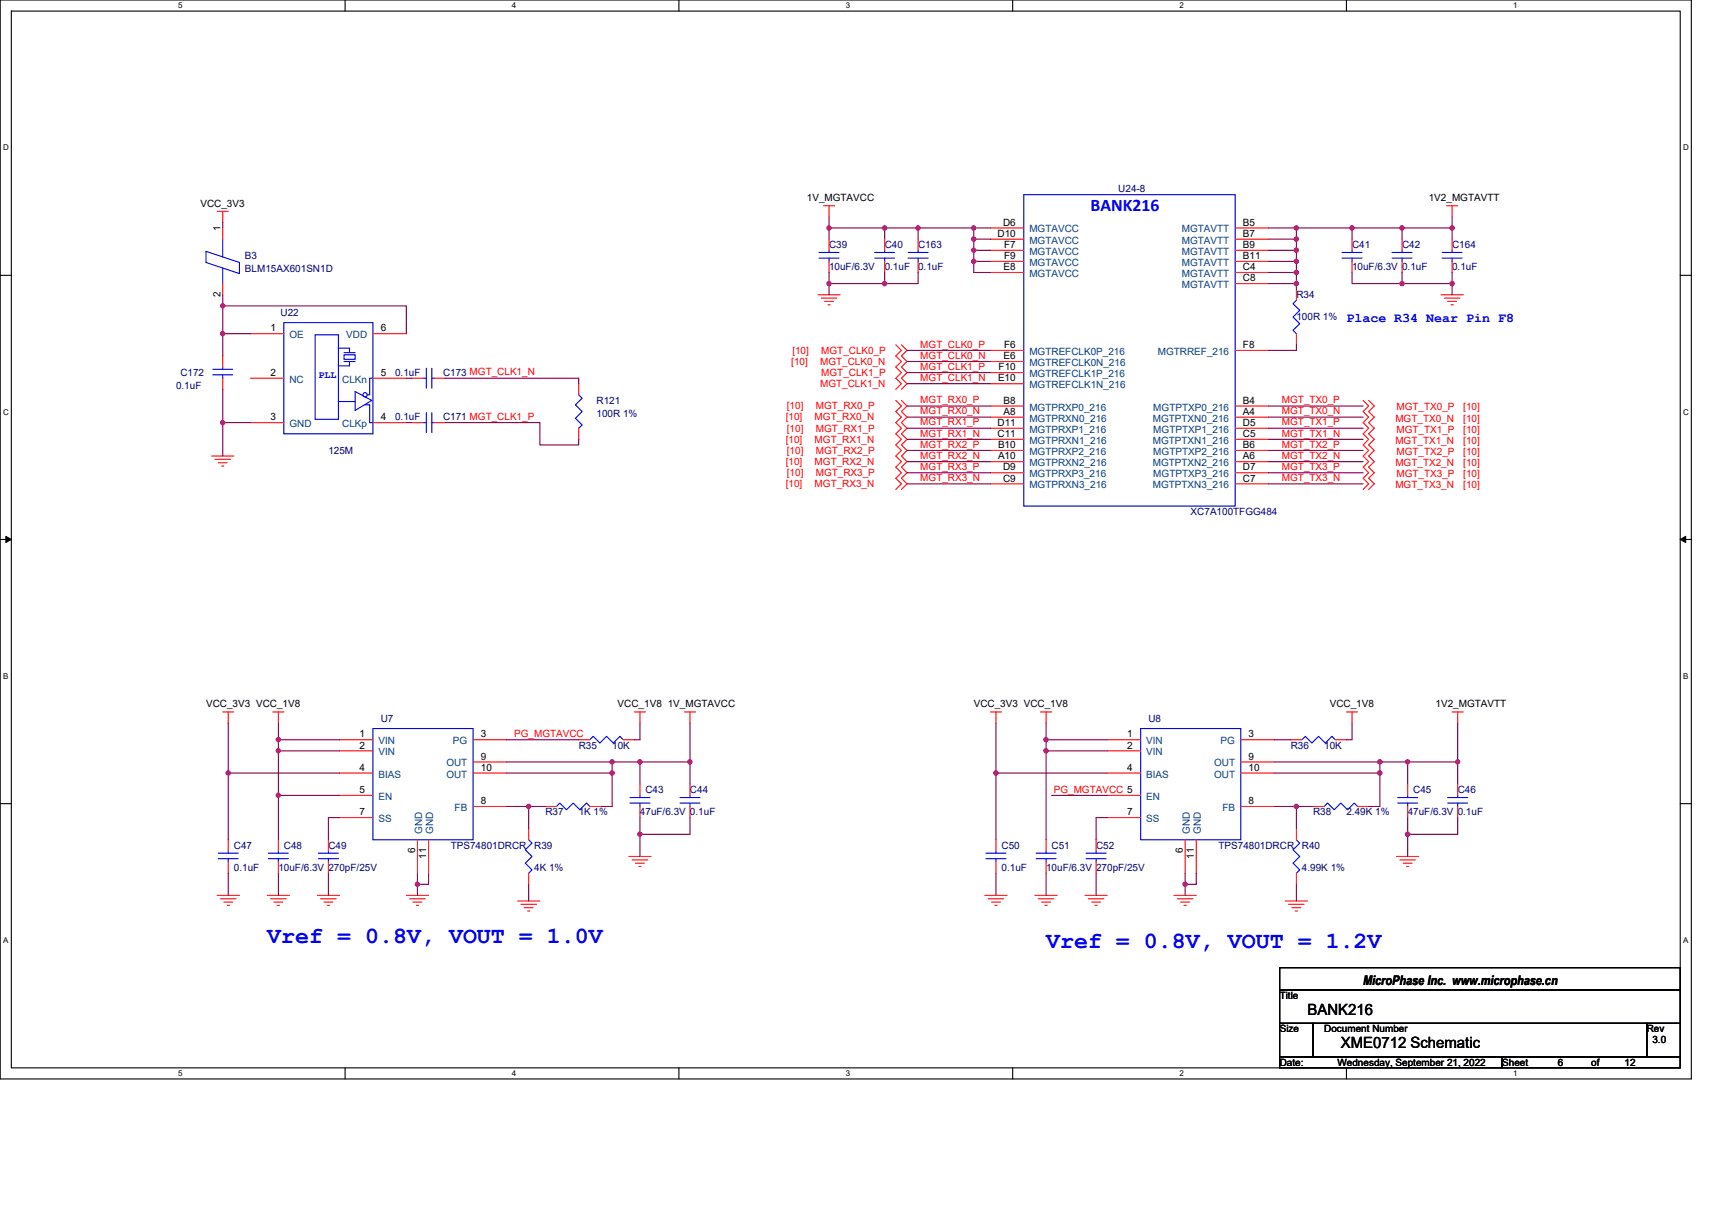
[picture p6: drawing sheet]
<svg xmlns="http://www.w3.org/2000/svg" width="297mm" height="210mm" viewBox="0 0 297 210" stroke-linecap="round" stroke-linejoin="round" font-family="sans-serif">
<path d="M0 0h293.5v187.2h-293.5zM2 1.9h289.5v183.4h-289.5z" fill="none" stroke="#000" stroke-width=".19"/>
<g fill="#fff">
<path d="M30.9 .2h.8v1.6h-.8z"/>
<path d="M30.9 185.5h.8v1.6h-.8z"/>
</g>
<path d="M59.9 0v1.9M59.9 185.3v1.9" fill="none" stroke="#000" stroke-width=".19"/>
<g fill="#fff">
<path d="M88.8 .2h.8v1.6h-.8z"/>
<path d="M88.8 185.5h.8v1.6h-.8z"/>
</g>
<path d="M117.8 0v1.9M117.8 185.3v1.9" fill="none" stroke="#000" stroke-width=".19"/>
<g fill="#fff">
<path d="M146.7 .2h.8v1.6h-.8z"/>
<path d="M146.7 185.5h.8v1.6h-.8z"/>
</g>
<path d="M175.7 0v1.9M175.7 185.3v1.9" fill="none" stroke="#000" stroke-width=".19"/>
<g fill="#fff">
<path d="M204.7 .2h.7v1.6h-.7z"/>
<path d="M204.7 185.5h.7v1.6h-.7z"/>
</g>
<path d="M233.6 0v1.9M233.6 185.3v1.9" fill="none" stroke="#000" stroke-width=".19"/>
<g fill="#fff">
<path d="M262.6 .2h.7v1.6h-.7z"/>
<path d="M262.6 185.5h.7v1.6h-.7z"/>
<path d="M.5 24.8h1v1.6h-1z"/>
<path d="M292 24.8h1v1.6h-1z"/>
<path d="M.5 70.7h1v1.5h-1z"/>
<path d="M292 70.7h1v1.5h-1z"/>
</g>
<path d="M0 47.8h2M291.5 47.8h2" fill="none" stroke="#000" stroke-width=".19"/>
<g fill="#fff">
<path d="M.5 116.5h.9v1.6h-.9z"/>
<path d="M292 116.5h.9v1.6h-.9z"/>
</g>
<path d="M0 93.6h2M291.5 93.6h2" fill="none" stroke="#000" stroke-width=".19"/>
<path d="M1 93.1l1 .5-1 .5zM291.5 93.6l1-.5v1z" fill="#000" stroke="#000" stroke-width=".17"/>
<g fill="#fff">
<path d="M.5 162.4h.9v1.5h-.9z"/>
<path d="M292 162.4h.9v1.5h-.9z"/>
</g>
<path d="M0 139.5h2M291.5 139.5h2M222 167.9h69.5v3.9h-69.5zM222 171.8h69.5v5.8h-69.5zM222 177.6h5.8v5.8h-5.8zM227.8 177.6h57.9v5.8h-57.9zM285.7 177.6h5.8v5.8h-5.8zM222 183.4h38.6v1.9h-38.6zM260.6 183.4h30.9v1.9h-30.9z" fill="none" stroke="#000" stroke-width=".19"/>
<g fill="none" stroke="#f00" stroke-width=".19">
<path d="M37.7 36.7h1.9M38.6 39.6v1.9M38.6 36.7v1.9M142.9 35.7h1.9M143.8 35.7v1.9M171.8 39.6h5.8M214.3 39.6h5.8M251 35.7h1.9M251.9 35.7v1.9M38.6 49.2v2M43.5 57.9h5.8M64.7 57.9h5.8"/>
<path d="M141.9 51.2h3.9M142.5 51.7h2.7M143.1 52.3h1.5M143.7 52.9h.3M143.8 41.5v1.9M143.8 45.4v1.9M153.5 41.5v1.9M153.5 45.4v1.9M155.4 59.8l1 1-1 1 1 .9-1 1 1 1-1 .9 1 1-1 1M156.4 59.8l1 1-1 1 1 .9-1 1 1 1-1 .9 1 1-1 1M159.3 41.5v1.9M159.3 45.4v1.9"/>
<path d="M171.8 41.5h5.8M171.8 43.4h5.8M171.8 45.4h5.8M171.8 47.3h5.8M214.3 41.5h5.8M214.3 43.4h5.8M214.3 45.4h5.8M214.3 47.3h5.8M214.3 49.2h5.8M224.9 57.9v1.9M224.9 50.2v1.9M234.6 41.5v1.9"/>
<path d="M234.6 45.4v1.9M243.3 41.5v1.9M243.3 45.4v1.9M250 51.2h3.9M250.6 51.7h2.7M251.2 52.3h1.5M251.8 52.9h.4M251.9 41.5v1.9M251.9 45.4v1.9M36.7 79.1h3.9M37.3 79.7h2.7M38.6 61.8v1.9"/>
<path d="M38.6 65.6v2M43.5 65.6h5.8M43.5 73.3h5.8M64.7 73.3h5.8M64.7 65.6h5.8M71.5 73.3h1.9M71.5 65.6h1.9M75.3 73.3h2M75.3 65.6h2M100.4 66.6v1.9M100.4 74.3v1.9M155.4 69.5l1 1-1 .9 1 1-1 .9 1 1-1 1 1 .9-1 1 1 1-1 .9 1 1-1 1 1 .9-1 1 1 1-1 .9"/>
<path d="M156.4 69.5l1 1-1 .9 1 1-1 .9 1 1-1 1 1 .9-1 1 1 1-1 .9 1 1-1 1 1 .9-1 1 1 1-1 .9M171.8 60.8h5.8M171.8 62.7h5.8M171.8 64.7h5.8M171.8 66.6h5.8M171.8 70.5h5.8M171.8 72.4h5.8M171.8 74.3h5.8M171.8 76.2h5.8M171.8 78.2h5.8M214.3 78.2h5.8M214.3 60.8h5.8"/>
<path d="M214.3 74.3h5.8M214.3 76.2h5.8M214.3 70.5h5.8M214.3 72.4h5.8M236.5 69.5l1 1-1 .9 1 1-1 .9 1 1-1 1 1 .9-1 1 1 1-1 .9 1 1-1 1 1 .9-1 1 1 1-1 .9M237.5 69.5l.9 1-.9 .9 .9 1-.9 .9 .9 1-.9 1 .9 .9-.9 1 .9 1-.9 .9 .9 1-.9 1 .9 .9-.9 1 .9 1-.9 .9M37.9 80.3h1.5M38.5 80.9h.3M171.8 80.1h5.8M171.8 82h5.8M171.8 84h5.8M214.3 82h5.8"/>
<path d="M214.3 80.1h5.8M214.3 84h5.8M38.6 123.5h2M39.6 123.5v2M47.3 123.5h2M48.3 123.5v2M58.9 128.4h5.8M58.9 130.3h5.8M58.9 134.2h5.8M58.9 138h5.8M82.1 140h5.8M82.1 132.2h5.8"/>
<path d="M82.1 134.2h5.8M82.1 128.4h5.8M94.6 140h2M100.4 128.4h1.9M102.3 140h2M108.1 128.4h2M110.1 123.5h1.9M111 123.5v2M111 136.1v1.9M111 140v1.9M118.8 123.5h1.9M119.7 123.5v2"/>
<path d="M119.7 136.1v1.9M119.7 140v1.9M171.8 123.5h2M172.8 123.5v2M180.5 123.5h2M181.5 123.5v2M192.1 128.4h5.8M192.1 130.3h5.8M192.1 134.2h5.8M192.1 138h5.8M215.3 140h5.8M215.3 132.2h5.8"/>
<path d="M215.3 134.2h5.8M215.3 128.4h5.8M224 128.4h1.9M227.8 140h2M231.7 128.4h1.9M233.6 123.5h1.9M234.6 123.5v2M235.5 140h2M244.2 136.1v1.9M244.2 140v1.9M251.9 123.5h2M252.9 123.5v2"/>
<path d="M252.9 136.1v1.9M252.9 140v1.9M37.7 155.4h3.8M38.3 156h2.7M38.8 156.5h1.6M39.4 157.1h.4M39.6 145.7v2M39.6 149.6v1.9M46.4 155.4h3.8M46.9 156h2.8M47.5 156.5h1.6M48.1 157.1h.4"/>
<path d="M48.3 145.7v2M48.3 149.6v1.9M55.1 155.4h3.8M55.6 156h2.7M56.2 156.5h1.6M56.8 157.1h.4M57 145.7v2M57 149.6v1.9M58.9 141.9h5.8M70.5 155.4h3.9M71.1 156h2.7M71.6 156.5h1.6"/>
<path d="M72.2 157.1h.4M72.4 145.7v5.8M74.4 145.7v5.8M89.8 156.4h3.9M90.4 156.9h2.7M90.9 157.5h1.6M91.5 158.1h.4M91.7 143.8v1.9M91.7 151.5v2M109.1 148.6h3.9M109.7 149.2h2.7M110.3 149.8h1.5"/>
<path d="M110.8 150.4h.4M170.9 155.4h3.8M171.4 156h2.8M172 156.5h1.6M172.6 157.1h.4M172.8 145.7v2M172.8 149.6v1.9M179.6 155.4h3.8M180.1 156h2.7M180.7 156.5h1.6M181.3 157.1h.4M181.5 145.7v2"/>
<path d="M181.5 149.6v1.9M188.3 155.4h3.8M188.8 156h2.7M189.4 156.5h1.5M190 157.1h.4M190.2 145.7v2M190.2 149.6v1.9M192.1 141.9h5.8M203.7 155.4h3.9M204.3 156h2.7M204.8 156.5h1.6M205.4 157.1h.4"/>
<path d="M205.6 145.7v5.8M207.6 145.7v5.8M223 156.4h3.9M223.6 156.9h2.7M224.2 157.5h1.5M224.7 158.1h.4M224.9 143.8v1.9M224.9 151.5v2M242.3 148.6h3.9M242.9 149.2h2.7M243.5 149.8h1.5M244 150.4h.4"/>
</g>
<g fill="none" stroke="#00f" stroke-width=".19">
<path d="M177.6 33.8h36.7v54h-36.7zM35.7 43.6l5.8 2v1.9l-5.8-1.9zM38.6 41.5v3.1M38.6 46.5v2.7M49.3 56h15.4v19.3h-15.4zM54.7 58.1h4v14.7h-4zM142.1 44.8h3.5M142.1 43.8h3.5M143.8 43.4v.4M143.8 44.8v.6M151.8 44.8h3.4M151.8 43.8h3.4"/>
<path d="M153.5 43.4v.4M153.5 44.8v.6M157.6 44.8h3.4M157.6 43.8h3.4M159.3 43.4v.4M159.3 44.8v.6M224.9 52.1l-.6 .6 1.2 1.1-1.2 1.2 1.2 1.2-1.2 1.1 .6 .6M232.9 44.8h3.4M232.9 43.8h3.4M234.6 43.4v.4M234.6 44.8v.6M241.5 44.8h3.5"/>
<path d="M241.5 43.8h3.5M243.3 43.4v.4M243.3 44.8v.6M250.2 44.8h3.5M250.2 43.8h3.5M251.9 43.4v.4M251.9 44.8v.6M36.9 65h3.5M36.9 64.1h3.5M38.6 63.7v.4M38.6 65v.6M58.7 60.4h1.9v.8"/>
<path d="M58.7 69.7h2.9M59.7 61.6h1.9v.8h-1.9zM59.7 61.2h1.9M59.7 62.7h1.9M60.6 62.7v.8h-1.9M61.6 67.9l2.9 1.6-2.9 1.7zM63.3 70.3h.8v3h.6M64.7 65.6h-.6v2.9h-.4M73.4 73.3h.6M73.4 65.6h.6M74 71.6v3.5M74 63.9v3.5"/>
<path d="M74.9 73.3h.4M74.9 65.6h.4M74.9 71.6v3.5M74.9 63.9v3.5M100.4 68.5l.6 .6-1.2 1.2 1.2 1.1-1.2 1.2 1.2 1.1-.6 .6M64.7 126.4h17.4v19.3h-17.4zM96.6 140l.5-.6 1.2 1.1 1.2-1.1 1.1 1.1 1.2-1.1 .5 .6M102.3 128.4l.6-.6 1.2 1.1 1.1-1.1 1.2 1.1 1.2-1.1 .5 .6M109.3 139.4h3.5M109.3 138.4h3.5M111 138v.4M111 139.4v.6"/>
<path d="M118 139.4h3.5M118 138.4h3.5M119.7 138v.4M119.7 139.4v.6M197.9 126.4h17.4v19.3h-17.4zM225.9 128.4l.6-.6 1.1 1.1 1.2-1.1 1.2 1.1 1.1-1.1 .6 .6M229.8 140l.5-.6 1.2 1.1 1.1-1.1 1.2 1.1 1.2-1.1 .5 .6M242.5 139.4h3.5M242.5 138.4h3.5M244.2 138v.4M244.2 139.4v.6M251.2 139.4h3.5"/>
<path d="M251.2 138.4h3.5M252.9 138v.4M252.9 139.4v.6M37.9 149h3.4M37.9 148.1h3.4M39.6 147.7v.4M39.6 149v.6M46.6 149h3.4M46.6 148.1h3.4M48.3 147.7v.4M48.3 149v.6M55.2 149h3.5"/>
<path d="M55.2 148.1h3.5M57 147.7v.4M57 149v.6M91.7 145.7l.6 .6-1.2 1.2 1.2 1.1-1.2 1.2 1.2 1.2-.6 .5M171.1 149h3.4M171.1 148.1h3.4M172.8 147.7v.4M172.8 149v.6M179.8 149h3.4M179.8 148.1h3.4M181.5 147.7v.4M181.5 149v.6"/>
<path d="M188.4 149h3.5M188.4 148.1h3.5M190.2 147.7v.4M190.2 149v.6M224.9 145.7l.6 .6-1.2 1.2 1.2 1.1-1.2 1.2 1.2 1.2-.6 .5"/>
<circle cx="63.3" cy="68.5" r=".38"/>
</g>
<g fill="none" stroke="#800040" stroke-width=".19">
<path d="M38.6 38.6v1M143.8 37.6v2M143.8 39.6v1.9M143.8 39.6h9.7M153.5 39.6v1.9M153.5 39.6h5.8M159.3 39.6v1.9M159.3 39.6h9.6M168.9 39.6v1.9M168.9 39.6h2.9M220.1 39.6h4.8M224.9 39.6h9.7"/>
<path d="M224.9 39.6v1.9M234.6 39.6v1.9M234.6 39.6h8.7M243.3 39.6v1.9M243.3 39.6h8.6M251.9 37.6v2M251.9 39.6v1.9M38.6 51.2v1.9M38.6 53.1v4.8M38.6 57.9v3.9M38.6 57.9h4.9M38.6 53.1h31.9v4.8"/>
<path d="M143.8 49.2h9.7M143.8 49.2v2M143.8 47.3v1.9M153.5 47.3v1.9M159.3 47.3v1.9h-5.8M168.9 45.4v1.9h2.9M168.9 41.5v1.9M168.9 43.4v2M168.9 41.5h2.9M168.9 43.4h2.9M168.9 45.4h2.9M220.1 41.5h4.8"/>
<path d="M220.1 43.4h4.8M220.1 45.4h4.8M220.1 49.2h4.8M220.1 47.3h4.8M224.9 41.5v1.9M224.9 43.4v2M224.9 45.4v1.9M224.9 47.3v1.9M224.9 49.2v1M224.9 59.8v1h-4.8M234.6 47.3v1.9h8.7M243.3 47.3v1.9"/>
<path d="M243.3 49.2h8.6M251.9 49.2v2M251.9 47.3v1.9M38.6 67.6v5.7M38.6 73.3v5.8M38.6 73.3h4.9M70.5 65.6h1M70.5 73.3h1M77.3 65.6h23.1v1M77.3 73.3h16.4v3.9h6.7v-1M157.4 70.5h14.4M157.4 74.3h14.4"/>
<path d="M157.4 76.2h14.4M157.4 72.4h14.4M157.4 78.2h14.4M157.4 60.8h14.4M157.4 64.7h14.4M157.4 66.6h14.4M157.4 62.7h14.4M220.1 70.5h16.4M220.1 74.3h16.4M220.1 76.2h16.4M220.1 72.4h16.4M220.1 78.2h16.4"/>
<path d="M157.4 80.1h14.4M157.4 82h14.4M157.4 84h14.4M220.1 80.1h16.4M220.1 82h16.4M220.1 84h16.4M39.6 125.5v8.7h19.3M39.6 134.2v11.5M48.3 128.4v1.9h10.6M48.3 130.3v7.7h10.6M48.3 125.5v2.9M48.3 138v7.7"/>
<path d="M48.3 128.4h10.6M87.9 128.4h12.5M87.9 140h6.7M87.9 132.2h18.3M87.9 134.2h18.3M91.7 140v3.8M106.2 132.2h4.8M106.2 132.2v2M106.2 134.2v5.8h-1.9M111 132.2v3.9M111 125.5v2.9h-.9M111 132.2h8.7"/>
<path d="M119.7 125.5v6.7M119.7 132.2v3.9M172.8 125.5v8.7h19.3M172.8 134.2v11.5M181.5 125.5v4.8M181.5 130.3v15.4M181.5 130.3h10.6M181.5 128.4h10.6M182.5 138h9.6M221.1 134.2h18.3M221.1 140h6.7M221.1 132.2h18.3"/>
<path d="M221.1 128.4h2.9M224.9 140v3.8M234.6 125.5v2.9h-1M239.4 132.2h4.8M239.4 132.2v2M239.4 134.2v5.8h-1.9M244.2 132.2h8.7M244.2 132.2v3.9M252.9 125.5v6.7M252.9 132.2v3.9M39.6 151.5v3.9M48.3 151.5v3.9"/>
<path d="M57 151.5v3.9M58.9 141.9h-1.9v3.8M72.4 151.5v2M72.4 153.5v1.9M74.4 151.5v2h-2M91.7 153.5v2.9M111 141.9v2.9M111 144.8v3.8M119.7 141.9v2.9h-8.7M172.8 151.5v3.9M181.5 151.5v3.9M190.2 151.5v3.9"/>
<path d="M192.1 141.9h-1.9v3.8M205.6 153.5v1.9M205.6 151.5v2M207.6 151.5v2h-2M224.9 153.5v2.9M244.2 144.8v3.8M244.2 141.9v2.9M252.9 141.9v2.9h-8.7"/>
</g>
<g fill="#f0f" stroke="#f0f" stroke-width=".19">
<circle cx="72.4" cy="153.4" r=".38"/>
<circle cx="48.3" cy="130.3" r=".38"/>
<circle cx="91.7" cy="139.9" r=".38"/>
<circle cx="106.2" cy="132.2" r=".38"/>
<circle cx="106.2" cy="134.1" r=".38"/>
<circle cx="48.3" cy="128.4" r=".38"/>
<circle cx="48.3" cy="138" r=".38"/>
<circle cx="39.6" cy="134.1" r=".38"/>
<circle cx="111" cy="144.8" r=".38"/>
<circle cx="119.7" cy="132.2" r=".38"/>
<circle cx="111" cy="132.2" r=".38"/>
<circle cx="205.6" cy="153.4" r=".38"/>
<circle cx="181.5" cy="130.3" r=".38"/>
<circle cx="224.9" cy="139.9" r=".38"/>
<circle cx="239.4" cy="134.1" r=".38"/>
<circle cx="239.4" cy="132.2" r=".38"/>
<circle cx="172.8" cy="134.1" r=".38"/>
<circle cx="181.5" cy="128.4" r=".38"/>
<circle cx="244.2" cy="144.8" r=".38"/>
<circle cx="252.9" cy="132.2" r=".38"/>
<circle cx="244.2" cy="132.2" r=".38"/>
<circle cx="153.5" cy="49.2" r=".38"/>
<circle cx="143.8" cy="49.2" r=".38"/>
<circle cx="153.5" cy="39.6" r=".38"/>
<circle cx="143.8" cy="39.6" r=".38"/>
<circle cx="168.9" cy="39.6" r=".38"/>
<circle cx="168.9" cy="41.5" r=".38"/>
<circle cx="168.9" cy="43.4" r=".38"/>
<circle cx="168.9" cy="45.3" r=".38"/>
<circle cx="243.2" cy="39.6" r=".38"/>
<circle cx="234.6" cy="39.6" r=".38"/>
<circle cx="243.2" cy="49.2" r=".38"/>
<circle cx="224.9" cy="39.6" r=".38"/>
<circle cx="224.9" cy="41.5" r=".38"/>
<circle cx="224.9" cy="43.4" r=".38"/>
<circle cx="224.9" cy="45.3" r=".38"/>
<circle cx="224.9" cy="47.3" r=".38"/>
<circle cx="224.9" cy="49.2" r=".38"/>
<circle cx="159.3" cy="39.6" r=".38"/>
<circle cx="251.9" cy="39.6" r=".38"/>
<circle cx="251.9" cy="49.2" r=".38"/>
<circle cx="38.6" cy="73.3" r=".38"/>
<circle cx="38.6" cy="53.1" r=".38"/>
<circle cx="38.6" cy="57.9" r=".38"/>
</g>
<g font-size="4" fill="#00f">
<text x="46.4" y="163.6">Vref = 0.8V, VOUT = 1.0V</text>
<text x="181.5" y="164.6">Vref = 0.8V, VOUT = 1.2V</text>
</g>
<text font-size="3.1" fill="#00f" x="189.2" y="36.7">BANK216</text>
<g font-size="2.7">
<text x="226.9" y="176.1">BANK216</text>
<text x="232.6" y="181.9">XME0712 Schematic</text>
</g>
<text font-size="2.3" fill="#00f" x="233.6" y="56">Place R34 Near Pin F8</text>
<text font-size="2.3" x="236.5" y="170.9">MicroPhase Inc. www.microphase.cn</text>
<g font-size="1.7">
<text x="34.8" y="35.9">VCC_3V3</text>
<text x="140" y="34.9">1V_MGTAVCC</text>
<text x="247.9" y="34.9">1V2_MGTAVTT</text>
<text x="38.2" y="40.2" transform="rotate(-90 38.2 40.2)">1</text>
<text x="173.1" y="41.1">D10</text>
<text x="174.1" y="39.2">D6</text>
<text x="215.7" y="39.2">B5</text>
<text x="215.7" y="41.1">B7</text>
<text x="174.1" y="46.9">E8</text>
<text x="174.2" y="43">F7</text>
<text x="174.2" y="45">F9</text>
<text x="215.7" y="43">B9</text>
<text x="215.7" y="45">B11</text>
<text x="215.7" y="46.9">C4</text>
<text x="38.2" y="51.5" transform="rotate(-90 38.2 51.5)">2</text>
<text x="215.7" y="48.8">C8</text>
<text x="46.9" y="57.5">1</text>
<text x="66.1" y="57.5">6</text>
<text x="46.9" y="65.2">2</text>
<text x="66.1" y="65.2">5</text>
<text x="173.3" y="64.3">F10</text>
<text x="174.1" y="62.3">E6</text>
<text x="174.2" y="60.4">F6</text>
<text x="215.7" y="60.4">F8</text>
<text x="173.2" y="66.2">E10</text>
<text x="174.1" y="70.1">B8</text>
<text x="174.1" y="72">A8</text>
<text x="215.7" y="70.1">B4</text>
<text x="215.7" y="72">A4</text>
<text x="46.9" y="72.9">3</text>
<text x="66.1" y="72.9">4</text>
<text x="173.1" y="73.9">D11</text>
<text x="173.1" y="75.8">C11</text>
<text x="173.2" y="77.8">B10</text>
<text x="215.7" y="77.8">B6</text>
<text x="215.7" y="73.9">D5</text>
<text x="215.7" y="75.8">C5</text>
<text x="173.2" y="79.7">A10</text>
<text x="174.1" y="81.6">D9</text>
<text x="174.1" y="83.6">C9</text>
<text x="215.7" y="81.6">D7</text>
<text x="215.7" y="79.7">A6</text>
<text x="215.7" y="83.6">C7</text>
<text x="35.7" y="122.8">VCC_3V3 VCC_1V8</text>
<text x="107.2" y="122.8">VCC_1V8</text>
<text x="115.9" y="122.8">1V_MGTAVCC</text>
<text x="168.9" y="122.8">VCC_3V3 VCC_1V8</text>
<text x="230.7" y="122.8">VCC_1V8</text>
<text x="249.1" y="122.8">1V2_MGTAVTT</text>
<text x="62.4" y="128">1</text>
<text x="62.4" y="129.9">2</text>
<text x="83.4" y="128">3</text>
<text x="83.4" y="131.8">9</text>
<text x="195.6" y="128">1</text>
<text x="195.6" y="129.9">2</text>
<text x="216.6" y="128">3</text>
<text x="216.6" y="131.8">9</text>
<text x="62.4" y="133.8">4</text>
<text x="62.4" y="137.6">5</text>
<text x="83.4" y="133.8">10</text>
<text x="195.6" y="133.8">4</text>
<text x="216.6" y="133.8">10</text>
<text x="62.4" y="141.5">7</text>
<text x="83.4" y="139.6">8</text>
<text x="195.6" y="141.5">7</text>
<text x="216.6" y="139.6">8</text>
<text x="72" y="148" transform="rotate(-90 72 148)">6</text>
<text x="74" y="149" transform="rotate(-90 74 149)">11</text>
<text x="205.2" y="148" transform="rotate(-90 205.2 148)">6</text>
<text x="207.2" y="149" transform="rotate(-90 207.2 149)">11</text>
<text x="222" y="173.4">Title</text>
<text x="222" y="179.1">Size</text>
<text x="229.8" y="179.1">Document Number</text>
<text x="285.7" y="179.1">Rev</text>
<text x="222" y="184.9">Date:</text>
<text x="232.1" y="184.9">Wednesday, September 21, 2022</text>
<text x="260.6" y="184.9">Sheet</text>
<text x="270.3" y="184.9">6</text>
<text x="276.1" y="184.9">of</text>
<text x="281.9" y="184.9">12</text>
<text x="286.7" y="181.1">3.0</text>
</g>
<g font-size="1.7" fill="#000080">
<text x="194" y="33.4">U24-8</text>
<text x="42.5" y="45">B3</text>
<text x="42.5" y="47.3">BLM15AX601SN1D</text>
<text x="143.8" y="43.1">C39</text>
<text x="143.8" y="46.9">10uF/6.3V</text>
<text x="153.5" y="43.1">C40</text>
<text x="153.5" y="46.9">0.1uF</text>
<text x="159.3" y="43.1">C163</text>
<text x="159.3" y="46.9">0.1uF</text>
<text x="234.6" y="43.1">C41</text>
<text x="234.6" y="46.9">10uF/6.3V 0.1uF</text>
<text x="243.3" y="43.1">C42</text>
<text x="251.9" y="43.1">C164</text>
<text x="251.9" y="46.9">0.1uF</text>
<text x="224.9" y="51.7">R34</text>
<text x="48.7" y="54.8">U22</text>
<text x="224.9" y="55.6">100R 1%</text>
<text x="31.3" y="65.2">C172</text>
<text x="68.6" y="65.2">0.1uF</text>
<text x="76.9" y="65.2">C173 MGT_CLK1_N</text>
<text x="30.5" y="67.6">0.1uF</text>
<text x="103.5" y="70.1">R121</text>
<text x="68.6" y="73">0.1uF</text>
<text x="76.9" y="73">C171 MGT_CLK1_P</text>
<text x="103.5" y="72.4">100R 1%</text>
<text x="57" y="78.8">125M</text>
<text x="206.6" y="89.4">XC7A100TFGG484</text>
<text x="66.1" y="125.3">U7</text>
<text x="199.3" y="125.3">U8</text>
<text x="100.4" y="129.9">R35</text>
<text x="106.2" y="129.9">10K</text>
<text x="224" y="129.9">R36</text>
<text x="229.8" y="129.9">10K</text>
<text x="112" y="137.6">C43</text>
<text x="119.7" y="137.6">C44</text>
<text x="245.2" y="137.6">C45</text>
<text x="252.9" y="137.6">C46</text>
<text x="94.6" y="141.5">R37</text>
<text x="100.4" y="141.5">1K 1%</text>
<text x="111" y="141.5">47uF/6.3V 0.1uF</text>
<text x="227.8" y="141.5">R38</text>
<text x="233.6" y="141.5">2.49K 1%</text>
<text x="244.2" y="141.5">47uF/6.3V 0.1uF</text>
<text x="40.6" y="147.3">C47</text>
<text x="49.3" y="147.3">C48</text>
<text x="57" y="147.3">C49</text>
<text x="78.2" y="147.3">TPS74801DRCR</text>
<text x="92.7" y="147.3">R39</text>
<text x="173.8" y="147.3">C50</text>
<text x="182.5" y="147.3">C51</text>
<text x="190.2" y="147.3">C52</text>
<text x="211.4" y="147.3">TPS74801DRCR</text>
<text x="225.9" y="147.3">R40</text>
<text x="40.6" y="151.2">0.1uF</text>
<text x="48.3" y="151.2">10uF/6.3V 270pF/25V</text>
<text x="92.7" y="151.2">4K 1%</text>
<text x="173.8" y="151.2">0.1uF</text>
<text x="181.5" y="151.2">10uF/6.3V 270pF/25V</text>
<text x="225.9" y="151.2">4.99K 1%</text>
</g>
<g font-size="1.7" fill="#004080">
<text x="178.6" y="40.3">MGTAVCC</text>
<text x="205.1" y="40.3">MGTAVTT</text>
<text x="178.6" y="42.3">MGTAVCC</text>
<text x="178.6" y="44.2">MGTAVCC</text>
<text x="178.6" y="46.1">MGTAVCC</text>
<text x="205.1" y="42.3">MGTAVTT</text>
<text x="205.1" y="44.2">MGTAVTT</text>
<text x="205.1" y="46.1">MGTAVTT</text>
<text x="178.6" y="48.1">MGTAVCC</text>
<text x="205.1" y="48.1">MGTAVTT</text>
<text x="205.1" y="50">MGTAVTT</text>
<text x="50.2" y="58.7">OE</text>
<text x="60.1" y="58.7">VDD</text>
<text x="178.6" y="61.6">MGTREFCLK0P_216</text>
<text x="178.6" y="63.5">MGTREFCLK0N_216</text>
<text x="178.6" y="65.4">MGTREFCLK1P_216</text>
<text x="200.9" y="61.6">MGTRREF_216</text>
<text x="50.2" y="66.4">NC</text>
<text x="59.4" y="66.4">CLKn</text>
<text x="178.6" y="67.4">MGTREFCLK1N_216</text>
<text x="178.6" y="71.2">MGTPRXP0_216</text>
<text x="200.1" y="71.2">MGTPTXP0_216</text>
<text x="50.2" y="74.1">GND</text>
<text x="59.4" y="74.1">CLKp</text>
<text x="178.6" y="73.2">MGTPRXN0_216</text>
<text x="178.6" y="75.1">MGTPRXP1_216</text>
<text x="178.6" y="77">MGTPRXN1_216</text>
<text x="200" y="77">MGTPTXN1_216</text>
<text x="200" y="73.2">MGTPTXN0_216</text>
<text x="200.1" y="75.1">MGTPTXP1_216</text>
<text x="178.6" y="79">MGTPRXP2_216</text>
<text x="178.6" y="80.9">MGTPRXN2_216</text>
<text x="178.6" y="82.8">MGTPRXP3_216</text>
<text x="200" y="80.9">MGTPTXN2_216</text>
<text x="200.1" y="79">MGTPTXP2_216</text>
<text x="200.1" y="82.8">MGTPTXP3_216</text>
<text x="178.6" y="84.8">MGTPRXN3_216</text>
<text x="200" y="84.8">MGTPTXN3_216</text>
<text x="65.7" y="129.2">VIN</text>
<text x="65.7" y="131.1">VIN</text>
<text x="78.6" y="129.2">PG</text>
<text x="198.9" y="129.2">VIN</text>
<text x="198.9" y="131.1">VIN</text>
<text x="211.8" y="129.2">PG</text>
<text x="65.7" y="134.9">BIAS</text>
<text x="77.4" y="133">OUT</text>
<text x="77.4" y="134.9">OUT</text>
<text x="198.9" y="134.9">BIAS</text>
<text x="210.6" y="133">OUT</text>
<text x="210.6" y="134.9">OUT</text>
<text x="65.7" y="138.8">EN</text>
<text x="65.7" y="142.7">SS</text>
<text x="78.9" y="140.7">FB</text>
<text x="198.9" y="138.8">EN</text>
<text x="198.9" y="142.7">SS</text>
<text x="212.1" y="140.7">FB</text>
<text x="73.2" y="144.8" transform="rotate(-90 73.2 144.8)">GND</text>
<text x="75.2" y="144.8" transform="rotate(-90 75.2 144.8)">GND</text>
<text x="206.4" y="144.8" transform="rotate(-90 206.4 144.8)">GND</text>
<text x="208.4" y="144.8" transform="rotate(-90 208.4 144.8)">GND</text>
</g>
<text font-size="1.7" fill="#00f" x="55.2" y="65.5">PLL</text>
<g font-size="1.7" fill="#f00">
<text x="137.3" y="63.3">[10]</text>
<text x="137.5" y="61.4">[10]</text>
<text x="142.3" y="63.3">MGT_CLK0_N</text>
<text x="142.5" y="61.4">MGT_CLK0_P</text>
<text x="142.5" y="65.2">MGT_CLK1_P</text>
<text x="159.7" y="60.3">MGT_CLK0_P</text>
<text x="159.7" y="64.2">MGT_CLK1_P</text>
<text x="159.7" y="62.3">MGT_CLK0_N</text>
<text x="136.5" y="71">[10]</text>
<text x="141.5" y="71">MGT_RX0_P</text>
<text x="142.3" y="67.2">MGT_CLK1_N</text>
<text x="159.7" y="70">MGT_RX0_P</text>
<text x="159.7" y="71.9">MGT_RX0_N</text>
<text x="159.7" y="66.1">MGT_CLK1_N</text>
<text x="222.4" y="70">MGT_TX0_P</text>
<text x="222.4" y="71.9">MGT_TX0_N</text>
<text x="242.3" y="71.2">MGT_TX0_P</text>
<text x="253.9" y="71.2">[10]</text>
<text x="136.3" y="73">[10]</text>
<text x="136.3" y="76.8">[10]</text>
<text x="136.5" y="74.9">[10]</text>
<text x="141.3" y="73">MGT_RX0_N</text>
<text x="141.3" y="76.8">MGT_RX1_N</text>
<text x="141.5" y="74.9">MGT_RX1_P</text>
<text x="159.7" y="73.8">MGT_RX1_P</text>
<text x="159.7" y="75.8">MGT_RX1_N</text>
<text x="159.7" y="77.7">MGT_RX2_P</text>
<text x="222.4" y="73.8">MGT_TX1_P</text>
<text x="222.4" y="75.8">MGT_TX1_N</text>
<text x="222.4" y="77.7">MGT_TX2_P</text>
<text x="242.1" y="73.2">MGT_TX0_N</text>
<text x="242.1" y="77">MGT_TX1_N</text>
<text x="242.3" y="75.1">MGT_TX1_P</text>
<text x="253.9" y="73.2">[10]</text>
<text x="253.9" y="77">[10]</text>
<text x="253.9" y="75.1">[10]</text>
<text x="136.3" y="80.7">[10]</text>
<text x="136.5" y="78.8">[10]</text>
<text x="136.5" y="82.6">[10]</text>
<text x="141.3" y="80.7">MGT_RX2_N</text>
<text x="141.5" y="78.8">MGT_RX2_P</text>
<text x="141.5" y="82.6">MGT_RX3_P</text>
<text x="159.7" y="79.6">MGT_RX2_N</text>
<text x="159.7" y="81.6">MGT_RX3_P</text>
<text x="159.7" y="83.5">MGT_RX3_N</text>
<text x="222.4" y="79.6">MGT_TX2_N</text>
<text x="222.4" y="81.6">MGT_TX3_P</text>
<text x="222.4" y="83.5">MGT_TX3_N</text>
<text x="242.1" y="80.9">MGT_TX2_N</text>
<text x="242.3" y="79">MGT_TX2_P</text>
<text x="242.3" y="82.8">MGT_TX3_P</text>
<text x="253.9" y="80.9">[10]</text>
<text x="253.9" y="79">[10]</text>
<text x="253.9" y="82.8">[10]</text>
<text x="136.3" y="84.5">[10]</text>
<text x="141.3" y="84.5">MGT_RX3_N</text>
<text x="242.1" y="84.8">MGT_TX3_N</text>
<text x="253.9" y="84.8">[10]</text>
<text x="89.2" y="127.9">PG_MGTAVCC</text>
<text x="182.8" y="137.5">PG_MGTAVCC 5</text>
</g>
<g font-size="1.4">
<text x="30.9" y="1.5">5</text>
<text x="88.8" y="1.5">4</text>
<text x="146.7" y="1.5">3</text>
<text x="204.7" y="1.5">2</text>
<text x="262.6" y="1.5">1</text>
<text x=".5" y="26.1">D</text>
<text x="292" y="26.1">D</text>
<text x=".5" y="71.9">C</text>
<text x="292" y="71.9">C</text>
<text x=".5" y="117.8">B</text>
<text x="292" y="117.8">B</text>
<text x=".5" y="163.6">A</text>
<text x="292" y="163.6">A</text>
<text x="30.9" y="186.8">5</text>
<text x="88.8" y="186.8">4</text>
<text x="146.7" y="186.8">3</text>
<text x="204.7" y="186.8">2</text>
<text x="262.6" y="186.8">1</text>
</g>
</svg>
